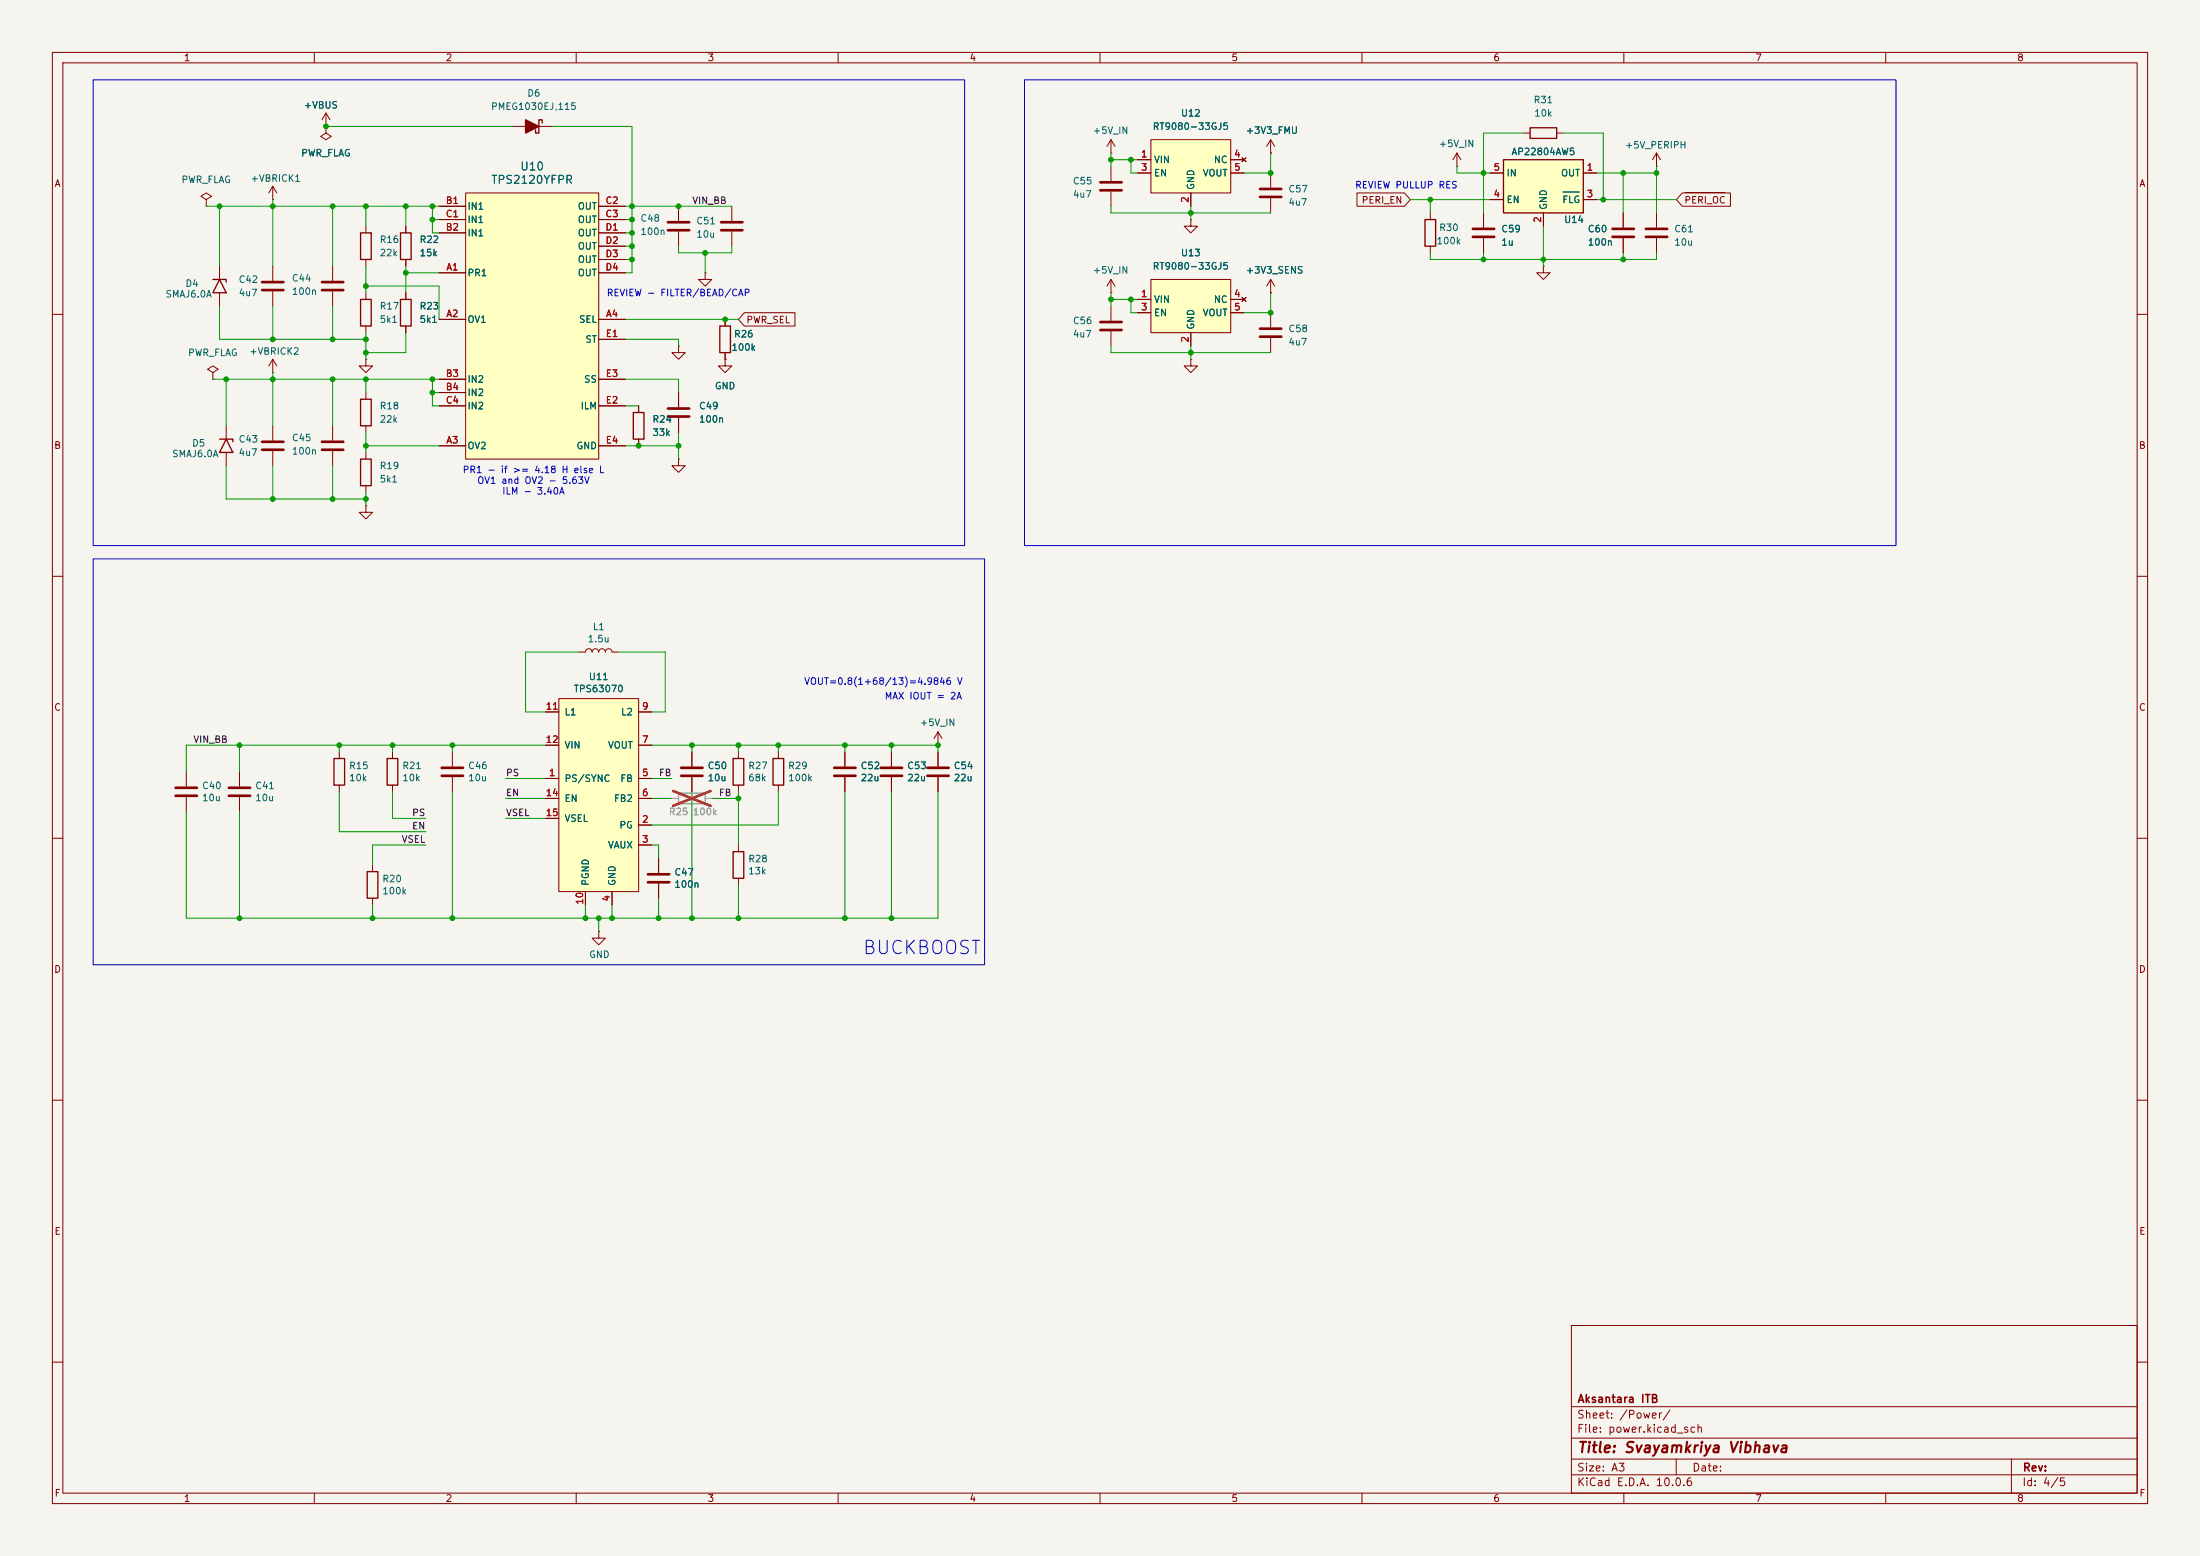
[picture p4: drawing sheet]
<svg xmlns="http://www.w3.org/2000/svg" width="420mm" height="297mm" viewBox="0 0 420 297" stroke-linecap="round" stroke-linejoin="round" font-family="sans-serif">
<path d="M0 0h420v297h-420z" fill="#f5f4ef" stroke="#f5f4ef" stroke-width=".19"/>
<g fill="none" stroke="#840000" stroke-width=".19">
<path d="M10 10h400v277h-400zM12 12h396v273h-396zM60 10v2M110 10v2M160 10v2M210 10v2M260 10v2M310 10v2M360 10v2M52.1 38.1h.1M52.1 35.6l-.8 1.2M52.1 35.6l.7 1.2"/>
<path d="M52.1 35.6v2.5M139.7 39.4v2.8M242.6 29.2h.1M242.6 26.7v2.5M242.6 33v2.8M242.6 37.8v2.8M242.6 26.7l-.8 1.2M242.6 26.7l.7 1.2M52.1 50.8v2.8M52.1 55.6v2.8M63.5 50.8v2.8M63.5 55.6v2.8"/>
<path d="M69.8 43.2v1.3M69.8 49.5v1.3M77.5 43.2v1.3M77.5 49.5v1.3M139.7 44.2v2.8M227.3 41.9v1.3h1.3l-1.3 1.3-1.2-1.3h1.2M227.3 41.9h.1M242.6 55.9h.1M242.6 53.3l-.8 1.3M242.6 53.3l.7 1.3M242.6 53.3v2.6M10 60h2"/>
<path d="M138.4 68.6v1.3h1.3l-1.3 1.2-1.2-1.2h1.2M138.4 68.6h.1M138.4 61v1.2M138.4 67.3v1.3M408 60h2M129.5 87.6v1.3h1.3l-1.3 1.3-1.2-1.3h1.2M129.5 87.6h.1M10 110h2M408 110h2M10 160h2M408 160h2M10 210h2"/>
<path d="M408 210h2M300 253h108v32h-108zM10 260h2M300 278.5h108M300 274.5h108M300 268.5h108M320 278.5v3M384 278.5v6.5M408 260h2M60 285v2M110 285v2M160 285v2"/>
<path d="M210 285v2M260 285v2M300 281.5h108M310 285v2M360 285v2"/>
</g>
<path d="M240.5 36.1h4.1M240.5 37.6h4.1M50 53.8h4.1M50 55.4h4.1M61.5 53.8h4M61.5 55.4h4M137.7 42.4h4M137.7 43.9h4" fill="none" stroke="#840000" stroke-width=".51"/>
<path d="M68.8 44.5h2.1v5h-2.1zM76.5 44.5h2v5h-2zM137.4 62.2h2v5.1h-2z" fill="none" stroke="#840000" stroke-width=".25"/>
<path d="M88.9 36.8h25.4v50.8h-25.4z" fill="#ffffc2"/>
<g fill="none" stroke="#840000" stroke-width=".19">
<path d="M39.4 38.1l1-.6-1-.7-1 .7 1 .6v1.3M39.4 39.4h.1M62.2 24.1h.1M62.2 21.6l-.7 1.3M62.2 21.6l.8 1.3M62.2 21.6v2.5M83.8 39.4h5.1M88.9 36.8h25.4v50.8h-25.4zM97.8 24.1h7.6M114.3 39.4h5.1M212.1 31.8v2.7M212.1 36.6v2.8"/>
<path d="M278.1 31.8h.1M278.1 29.2l-.7 1.3M278.1 29.2l.8 1.3M278.1 29.2v2.6M316.2 31.8h.1M316.2 29.2v2.6M316.2 29.2l.8 1.3M316.2 29.2l-.7 1.3M83.8 52.1h5.1M83.8 44.5h5.1M83.8 41.9h5.1M114.3 52.1h5.1"/>
<path d="M114.3 44.5h5.1M114.3 41.9h5.1M114.3 47h5.1M114.3 49.5h5.1M283.2 40.6v2.8M283.2 45.5v2.8M294.6 50.8v1.3h1.3l-1.3 1.2-1.2-1.2h1.2M294.6 50.8h.1M309.9 40.6v2.8M309.9 45.5v2.8M316.2 40.6v2.8M316.2 45.5v2.8"/>
<path d="M83.8 61h5.1M83.8 72.4h5.1M83.8 74.9h5.1M83.8 77.5h5.1M114.3 61h5.1M114.3 72.4h5.1M114.3 77.5h5.1M114.3 64.8h5.1M69.8 86.4v1.2M69.8 92.7v1.3M83.8 85.1h5.1M114.3 85.1h5.1"/>
</g>
<path d="M103.5 23.5v-.6h-.6v2.5h-.7v-.6M68.8 87.6h2.1v5.1h-2.1z" fill="none" stroke="#840000" stroke-width=".25"/>
<path d="M100.3 22.9l2.6 1.2-2.6 1.3z" fill="#840000" stroke="#840000" stroke-width=".25"/>
<path d="M210.1 34.8h4M210.1 36.3h4M281.2 43.7h4M281.2 45.2h4M307.8 43.7h4.1M307.8 45.2h4.1M314.2 43.7h4.1M314.2 45.2h4.1" fill="none" stroke="#840000" stroke-width=".51"/>
<path d="M287 30.5h15.3v10.1h-15.3z" fill="#ffffc2"/>
<path d="M287 30.5h15.3v10.1h-15.3zM292.1 24.4h5.1v2h-5.1zM40.6 53.3h2.6v.5M41.9 53.3l1.3 2.6h-2.6zM272 41.9h2.1v5.1h-2.1z" fill="none" stroke="#840000" stroke-width=".25"/>
<g fill="none" stroke="#840000" stroke-width=".19">
<path d="M212.1 29.2h.1M212.1 26.7v2.5M212.1 26.7l-.8 1.2M212.1 26.7l.8 1.2M284.5 33h2.5M284.5 38.1h2.5M290.8 25.4h1.3M297.2 25.4h1.2M302.3 33h2.5M302.3 38.1h2.5M41.9 50.8v2.5M41.9 55.9v2.5"/>
<path d="M212.1 58.4v2.8M242.6 59.7v2.8M273 40.6v1.3M273 47v1.3M294.6 40.6v2.6M212.1 63.2v2.8M227.3 68.6v1.3h1.3l-1.3 1.2-1.2-1.2h1.2M227.3 68.6h.1M242.6 64.5v2.8"/>
</g>
<path d="M298.4 36.7h3.1" fill="none" stroke="#006464" stroke-width=".19"/>
<path d="M210.1 61.5h4M210.1 63h4M240.5 62.7h4.1M240.5 64.3h4.1" fill="none" stroke="#840000" stroke-width=".51"/>
<path d="M219.7 26.7h15.2v10.1h-15.2z" fill="#ffffc2"/>
<path d="M217.2 30.5h2.5M217.2 33h2.5M219.7 26.7h15.2v10.1h-15.2zM227.3 36.8v2.6M234.9 30.5h2.6M234.9 33h2.6M237.1 30.1l.8 .8M237.9 30.1l-.8 .8" fill="none" stroke="#840000" stroke-width=".19"/>
<path d="M219.7 53.3h15.2v10.2h-15.2z" fill="#ffffc2"/>
<g fill="none" stroke="#840000" stroke-width=".19">
<path d="M212.1 55.9h.1M212.1 53.3l-.8 1.3M212.1 53.3l.8 1.3M212.1 53.3v2.6M217.2 57.2h2.5M217.2 59.7h2.5M219.7 53.3h15.2v10.2h-15.2zM234.9 57.2h2.6M234.9 59.7h2.6M237.1 56.8l.8 .7M237.9 56.8l-.8 .7M121.9 77.5v1.2"/>
<path d="M227.3 63.5v2.5M121.9 83.8v1.3M179.1 139.7v2.5M179.1 139.7l-.8 1.3M179.1 139.7l.7 1.3M132.1 143.5v2.8M132.1 148.3v2.8M179.1 142.2h.1M179.1 143.5v2.8M179.1 148.3v2.8"/>
</g>
<path d="M120.9 78.7h2v5.1h-2z" fill="none" stroke="#840000" stroke-width=".25"/>
<path d="M129.5 151.4h5.1v2h-5.1z" fill="none" stroke="#9c9b98" stroke-width=".25"/>
<path d="M128.3 152.4h1.2M134.6 152.4h1.3" fill="none" stroke="#9c9b98" stroke-width=".19"/>
<path d="M128.5 151l7.2 2.8M135.7 151l-7.2 2.8" fill="none" stroke="#e12e31" stroke-width=".46"/>
<path d="M130 146.6h4.1M130 148.1h4.1M177 146.6h4.1M177 148.1h4.1" fill="none" stroke="#840000" stroke-width=".51"/>
<path d="M106.7 133.4h15.2v36.8h-15.2z" fill="#ffffc2"/>
<g fill="none" stroke="#840000" stroke-width=".19">
<path d="M62.2 24.1v1.3l1 .6-1 .7-1-.7 1-.6M62.2 24.1h.1M83.8 39.4h5.1M114.3 39.4h5.1M129.5 39.4v2.8M217.2 33h2.5M217.2 30.5h2.5M227.3 36.8v2.6M234.9 33h2.6M234.9 30.5h2.6M237.1 30.1l.8 .8M237.9 30.1l-.8 .8"/>
<path d="M242.6 29.2h.1M259.1 36.8h9l1.1 1.3-1.1 1.3h-9zM284.5 33h2.5M284.5 38.1h2.5M302.3 33h2.5M302.3 38.1h2.5M321.2 36.8h9.1v2.6h-9.1l-1.2-1.3zM321.7 36.7h7.6M69.8 55.9v1.3M77.5 43.2v1.3M77.5 49.5v1.3M77.5 55.9v1.3"/>
<path d="M83.8 52.1h5.1M83.8 44.5h5.1M83.8 41.9h5.1M114.3 52.1h5.1M114.3 44.5h5.1M114.3 41.9h5.1M114.3 47h5.1M114.3 49.5h5.1M129.5 44.2v2.8M134.6 52.1v1.2h1.3l-1.3 1.3-1.3-1.3h1.3M134.6 52.1h.1M142.1 59.7h9.7v2.5h-9.7l-1.1-1.2z"/>
<path d="M217.2 57.2h2.5M217.2 59.7h2.5M234.9 57.2h2.6M234.9 59.7h2.6M237.1 56.8l.8 .7M237.9 56.8l-.8 .7M242.6 55.9h.1M283.2 40.6v2.8M283.2 45.5v2.8M294.6 40.6v2.6M309.9 40.6v2.8M309.9 45.5v2.8"/>
<path d="M40.6 71.1l1.1-.6-1.1-.6-1 .6 1 .6v1.3M40.6 72.4h.1M52.1 71.1h.1M52.1 68.6v2.5M52.1 68.6l-.8 1.3M52.1 68.6l.7 1.3M69.8 68.6v1.3h1.3l-1.3 1.2-1.2-1.2h1.2M69.8 68.6h.1M69.8 62.2v1.3M69.8 74.9v1.3M77.5 62.2v1.3M83.8 61h5.1"/>
<path d="M83.8 72.4h5.1M83.8 74.9h5.1M83.8 77.5h5.1M114.3 61h5.1M114.3 72.4h5.1M114.3 77.5h5.1M114.3 64.8h5.1M121.9 77.5v1.2M129.5 66v1.3h1.3l-1.3 1.3-1.2-1.3h1.2M129.5 66h.1M129.5 74.9v2.8M129.5 79.8v2.8"/>
<path d="M138.4 68.6h.1M138.4 61v1.2M138.4 67.3v1.3M227.3 63.5v2.5M43.2 81.3v2.5M43.2 86.4v2.5M52.1 81.3v2.8M52.1 86.1v2.8M63.5 81.3v2.8M63.5 86.1v2.8M69.8 96.5v1.3h1.3l-1.3 1.3-1.2-1.3h1.2M69.8 96.5h.1"/>
<path d="M69.8 81.3v1.3M83.8 85.1h5.1M114.3 85.1h5.1M121.9 83.8v1.3M104.1 135.9h2.6M106.7 133.4h15.2v36.8h-15.2zM110.5 124.5h1.3a.64 .64 0 0 1 .6-.7 .64 .64 0 0 1 .6 .7 .64 .64 0 0 1 .7-.7 .64 .64 0 0 1 .6 .7 .64 .64 0 0 1 .6-.7 .64 .64 0 0 1 .7 .7 .64 .64 0 0 1 .6-.7 .64 .64 0 0 1 .6 .7h1.3M121.9 135.9h2.6M35.6 147.3v2.8M35.6 152.1v2.8M45.7 147.3v2.8M45.7 152.1v2.8"/>
<path d="M64.8 143.5v1.3M64.8 149.9v1.2M74.9 143.5v1.3M74.9 149.9v1.2M86.4 143.5v2.8M86.4 148.3v2.8M104.1 148.6h2.6M104.1 152.4h2.6M104.1 142.2h2.6M104.1 156.2h2.6M121.9 148.6h2.6M121.9 157.5h2.6"/>
<path d="M121.9 152.4h2.6M121.9 142.2h2.6M132.1 143.5v2.8M132.1 148.3v2.8M141 143.5v1.3M141 149.9v1.2M148.6 143.5v1.3M148.6 149.9v1.2M161.3 143.5v2.8M161.3 148.3v2.8M170.2 143.5v2.8M170.2 148.3v2.8"/>
<path d="M179.1 143.5v2.8M179.1 148.3v2.8M71.1 165.1v1.3M71.1 171.5v1.2M111.8 170.2v2.5M114.3 177.8v1.3h1.3l-1.3 1.2-1.3-1.2h1.3M114.3 177.8h.1M116.8 170.2v2.5M121.9 161.3h2.6M125.7 163.8v2.8M125.7 168.7v2.8M141 161.3v1.3"/>
<path d="M141 167.6v1.3"/>
</g>
<g fill="none" stroke="#840000" stroke-width=".51">
<path d="M127.5 42.4h4.1M127.5 43.9h4.1M127.5 78h4.1M127.5 79.5h4.1M50 84.3h4.1M50 85.9h4.1M61.5 84.3h4M61.5 85.9h4M33.5 150.4h4.1M33.5 151.9h4.1M43.7 150.4h4.1M43.7 151.9h4.1"/>
<path d="M84.3 146.6h4.1M84.3 148.1h4.1M159.3 146.6h4M159.3 148.1h4M168.1 146.6h4.1M168.1 148.1h4.1M123.7 168.4h4.1M123.7 166.9h4.1"/>
</g>
<path d="M68.8 57.2h2.1v5h-2.1zM76.5 57.2h2v5h-2zM68.8 76.2h2.1v5.1h-2.1zM41.9 83.8h2.5v.5M43.2 83.8l1.2 2.6h-2.5zM63.8 144.8h2v5.1h-2zM73.9 144.8h2v5.1h-2zM140 144.8h2v5.1h-2zM147.6 144.8h2v5.1h-2zM70.1 166.4h2v5.1h-2zM140 162.6h2v5h-2z" fill="none" stroke="#840000" stroke-width=".25"/>
<g fill="none" stroke="#009600" stroke-width=".19">
<path d="M39.4 39.4h44.4M41.9 39.4v11.4M52.1 38.1v12.7M62.2 24.1h35.6M63.5 39.4v11.4M69.8 39.4v3.8M77.5 39.4v3.8M82.5 39.4v5.1h1.3M105.4 24.1h15.2v28h-1.2M119.4 39.4h20.3M212.1 29.2v2.6M212.1 39.4v1.2h30.5"/>
<path d="M212.1 30.5h5.1M215.9 30.5v2.5h1.3M227.3 39.4v2.5M242.6 29.2v3.8h-5.1M269.2 38.1h15.3M273 38.1v2.5M278.1 31.8v1.2h6.4M290.8 25.4h-7.6v15.2M298.4 25.4h7.7v12.7M304.8 33h11.4M304.8 38.1h15.2M309.9 33v7.6"/>
<path d="M316.2 31.8v8.8M41.9 58.4v6.4h27.9M52.1 58.4v6.4M63.5 58.4v6.4M69.8 50.8v5.1M69.8 54.6h14v6.4M77.5 52.1h6.3M77.5 50.8v5.1M82.5 41.9h1.3M119.4 41.9h1.2M119.4 44.5h1.2M119.4 49.5h1.2"/>
<path d="M119.4 47h1.2M129.5 47v1.3h10.2v-1.3M134.6 48.3v3.8M212.1 55.9v2.5M212.1 57.2h5.1M215.9 57.2v2.5h1.3M242.6 55.9v3.8h-5.1M273 48.3v1.2h43.2v-1.2M283.2 48.3v1.2M294.6 43.2v7.6M309.9 48.3v1.2M40.6 72.4h43.2"/>
<path d="M43.2 72.4v8.9M52.1 71.1v10.2M63.5 72.4v8.9M69.8 63.5v5.1M69.8 72.4v2.5M77.5 63.5v3.8h-7.7M82.5 72.4v5.1h1.3M82.5 74.9h1.3M119.4 72.4h10.1v2.5M119.4 64.8h10.1v1.2M119.4 77.5h2.5M119.4 61h21.6"/>
<path d="M212.1 66v1.3h30.5M227.3 66v2.6M43.2 88.9v6.4h26.6M52.1 88.9v6.4M63.5 88.9v6.4M69.8 82.6v3.8M69.8 94v2.5M69.8 85.1h14M119.4 85.1h10.1M129.5 82.6v5M110.5 124.5h-10.2v11.4h3.8M118.1 124.5h8.9v11.4h-2.5"/>
<path d="M45.7 142.2v5.1M45.7 154.9v20.4M64.8 151.1v7.7h16.5M64.8 142.2v1.3M74.9 151.1v5.1h6.4M74.9 142.2v1.3M86.4 142.2v1.3M86.4 151.1v24.2M96.5 152.4h7.6M96.5 148.6h7.6M96.5 156.2h7.6M104.1 142.2h-68.5v5.1"/>
<path d="M124.5 142.2h54.6v1.3M124.5 152.4h3.8M124.5 148.6h3.8M132.1 142.2v1.3M132.1 151.1v24.2M135.9 152.4h5.1M141 142.2v1.3M141 151.1v10.2M148.6 142.2v1.3M148.6 151.1v6.4h-24.1M161.3 142.2v1.3M161.3 151.1v24.2"/>
<path d="M170.2 142.2v1.3M170.2 151.1v24.2M179.1 151.1v24.2h-143.5v-20.4M71.1 172.7v2.6M81.3 161.3h-10.2v3.8M111.8 172.7v2.6M114.3 175.3v2.5M116.8 172.7v2.6M124.5 161.3h1.2v2.5M125.7 171.5v3.8M141 168.9v6.4"/>
</g>
<path d="M17.8 15.2h166.3v88.9h-166.3zM195.6 15.2h166.3v88.9h-166.3zM17.8 106.7h170.2v77.5h-170.2z" fill="none" stroke="#0000c2" stroke-width=".19"/>
<path d="M298.4 36.7h3.1" fill="none" stroke="#006464" stroke-width=".19"/>
<path d="M128.3 152.4h1.2M134.6 152.4h1.3" fill="none" stroke="#9c9b98" stroke-width=".19"/>
<path d="M128.5 151l7.2 2.8M135.7 151l-7.2 2.8" fill="none" stroke="#e12e31" stroke-width=".46"/>
<g fill="#009600" stroke="#009600" stroke-width=".19">
<circle cx="283.2" cy="49.5" r=".46"/>
<circle cx="316.2" cy="33" r=".46"/>
<circle cx="283.2" cy="33" r=".46"/>
<circle cx="309.9" cy="49.5" r=".46"/>
<circle cx="309.9" cy="33" r=".46"/>
<circle cx="294.6" cy="49.5" r=".46"/>
<circle cx="306.1" cy="38.1" r=".46"/>
<circle cx="170.2" cy="175.3" r=".46"/>
<circle cx="170.2" cy="142.2" r=".46"/>
<circle cx="148.6" cy="142.2" r=".46"/>
<circle cx="141" cy="175.3" r=".46"/>
<circle cx="120.6" cy="39.4" r=".46"/>
<circle cx="120.6" cy="44.5" r=".46"/>
<circle cx="215.9" cy="57.2" r=".46"/>
<circle cx="227.3" cy="67.3" r=".46"/>
<circle cx="212.1" cy="57.2" r=".46"/>
<circle cx="120.6" cy="49.5" r=".46"/>
<circle cx="242.6" cy="59.7" r=".46"/>
<circle cx="242.6" cy="33" r=".46"/>
<circle cx="273" cy="38.1" r=".46"/>
<circle cx="215.9" cy="30.5" r=".46"/>
<circle cx="227.3" cy="40.6" r=".46"/>
<circle cx="212.1" cy="30.5" r=".46"/>
<circle cx="82.5" cy="39.4" r=".46"/>
<circle cx="82.5" cy="41.9" r=".46"/>
<circle cx="74.9" cy="142.2" r=".46"/>
<circle cx="64.8" cy="142.2" r=".46"/>
<circle cx="45.7" cy="142.2" r=".46"/>
<circle cx="86.4" cy="142.2" r=".46"/>
<circle cx="69.8" cy="95.3" r=".46"/>
<circle cx="71.1" cy="175.3" r=".46"/>
<circle cx="45.7" cy="175.3" r=".46"/>
<circle cx="86.4" cy="175.3" r=".46"/>
<circle cx="69.8" cy="54.6" r=".46"/>
<circle cx="63.5" cy="64.8" r=".46"/>
<circle cx="69.8" cy="64.8" r=".46"/>
<circle cx="77.5" cy="52.1" r=".46"/>
<circle cx="62.2" cy="24.1" r=".46"/>
<circle cx="41.9" cy="39.4" r=".46"/>
<circle cx="52.1" cy="39.4" r=".46"/>
<circle cx="82.5" cy="72.4" r=".46"/>
<circle cx="52.1" cy="64.8" r=".46"/>
<circle cx="77.5" cy="39.4" r=".46"/>
<circle cx="69.8" cy="39.4" r=".46"/>
<circle cx="63.5" cy="39.4" r=".46"/>
<circle cx="69.8" cy="85.1" r=".46"/>
<circle cx="69.8" cy="67.3" r=".46"/>
<circle cx="69.8" cy="72.4" r=".46"/>
<circle cx="63.5" cy="72.4" r=".46"/>
<circle cx="63.5" cy="95.3" r=".46"/>
<circle cx="52.1" cy="95.3" r=".46"/>
<circle cx="43.2" cy="72.4" r=".46"/>
<circle cx="52.1" cy="72.4" r=".46"/>
<circle cx="125.7" cy="175.3" r=".46"/>
<circle cx="132.1" cy="175.3" r=".46"/>
<circle cx="111.8" cy="175.3" r=".46"/>
<circle cx="132.1" cy="142.2" r=".46"/>
<circle cx="116.8" cy="175.3" r=".46"/>
<circle cx="114.3" cy="175.3" r=".46"/>
<circle cx="179.1" cy="142.2" r=".46"/>
<circle cx="161.3" cy="175.3" r=".46"/>
<circle cx="141" cy="142.2" r=".46"/>
<circle cx="141" cy="152.4" r=".46"/>
<circle cx="161.3" cy="142.2" r=".46"/>
<circle cx="129.5" cy="85.1" r=".46"/>
<circle cx="121.9" cy="85.1" r=".46"/>
<circle cx="120.6" cy="41.9" r=".46"/>
<circle cx="134.6" cy="48.3" r=".46"/>
<circle cx="120.6" cy="47" r=".46"/>
<circle cx="129.5" cy="39.4" r=".46"/>
<circle cx="138.4" cy="61" r=".46"/>
<circle cx="82.5" cy="74.9" r=".46"/>
</g>
<text font-size="2.5" fill="#0000c2" x="164.5" y="182.8">BUCKBOOST</text>
<text font-size="2" fill="#840000" x="301" y="277.8">Title: Svayamkriya Vibhava</text>
<g font-size="1.5" fill="#006464">
<text x="93.6" y="35.4">TPS2120YFPR</text>
<text x="99.2" y="32.9">U10</text>
</g>
<g font-size="1.5" fill="#840000">
<text x="301" y="268.1">Aksantara ITB</text>
<text x="300.9" y="273.8">File: power.kicad_sch</text>
<text x="300.9" y="271.1">Sheet: /Power/</text>
<text x="300.9" y="281.2">Size: A3</text>
<text x="322.9" y="281.2">Date:</text>
<text x="386" y="281.2">Rev:</text>
<text x="300.9" y="284">KiCad E.D.A. 10.0.6</text>
<text x="385.9" y="284">Id: 4/5</text>
</g>
<g font-size="1.3" fill="#840000">
<text x="35" y="12">1</text>
<text x="85" y="12">2</text>
<text x="135" y="12">3</text>
<text x="185" y="12">4</text>
<text x="235" y="12">5</text>
<text x="285" y="12">6</text>
<text x="335" y="12">7</text>
<text x="385" y="12">8</text>
<text x="10.3" y="36">A</text>
<text x="408.3" y="36">A</text>
<text x="259.8" y="39.2">PERI_EN</text>
<text x="321.4" y="39.2">PERI_OC</text>
<text x="142.4" y="62">PWR_SEL</text>
<text x="10.2" y="86">B</text>
<text x="408.2" y="86">B</text>
<text x="10.2" y="136">C</text>
<text x="408.2" y="136">C</text>
<text x="10.2" y="186">D</text>
<text x="408.2" y="186">D</text>
<text x="10.3" y="236">E</text>
<text x="408.3" y="236">E</text>
<text x="10.3" y="286">F</text>
<text x="35" y="287">1</text>
<text x="85" y="287">2</text>
<text x="135" y="287">3</text>
<text x="185" y="287">4</text>
<text x="235" y="287">5</text>
<text x="285" y="287">6</text>
<text x="335" y="287">7</text>
<text x="385" y="287">8</text>
<text x="408.3" y="286">F</text>
</g>
<g font-size="1.3" fill="#006464">
<text x="57.9" y="21">+VBUS</text>
<text x="93.6" y="21.3">PMEG1030EJ,115</text>
<text x="100.6" y="18.7">D6</text>
<text x="225.3" y="22.6">U12</text>
<text x="292.7" y="20">R31</text>
<text x="292.8" y="22.6">10k</text>
<text x="208.5" y="25.9">+5V_IN</text>
<text x="219.9" y="25.1">RT9080-33GJ5</text>
<text x="237.7" y="25.9">+3V3_FMU</text>
<text x="274.6" y="28.4">+5V_IN</text>
<text x="288.4" y="29.9">AP22804AW5</text>
<text x="310.1" y="28.6">+5V_PERIPH</text>
<text x="34.5" y="35.3">PWR_FLAG</text>
<text x="47.7" y="35">+VBRICK1</text>
<text x="57.4" y="30.2">PWR_FLAG</text>
<text x="204.7" y="35.5">C55</text>
<text x="220.2" y="31.4">VIN</text>
<text x="220.2" y="34">EN</text>
<text x="229.5" y="34">VOUT</text>
<text x="231.6" y="31.4">NC</text>
<text x="287.5" y="34">IN</text>
<text x="297.9" y="34">OUT</text>
<text x="89.1" y="40.3">IN1</text>
<text x="110.2" y="40.3">OUT</text>
<text x="204.7" y="38">4u7</text>
<text x="228.3" y="36.3" transform="rotate(-90 228.3 36.3)">GND</text>
<text x="245.9" y="37">C57</text>
<text x="245.9" y="39.6">4u7</text>
<text x="287.5" y="39.1">EN</text>
<text x="295.6" y="40.2" transform="rotate(-90 295.6 40.2)">GND</text>
<text x="298.1" y="39.1">FLG</text>
<text x="72.4" y="46.7">R16</text>
<text x="80" y="46.7">R22</text>
<text x="89.1" y="45.4">IN1</text>
<text x="89.1" y="42.9">IN1</text>
<text x="110.2" y="42.9">OUT</text>
<text x="110.2" y="45.4">OUT</text>
<text x="110.2" y="48">OUT</text>
<text x="122.2" y="42.6">C48</text>
<text x="122.2" y="45.2">100n</text>
<text x="132.8" y="43.1">C51</text>
<text x="132.8" y="45.7">10u</text>
<text x="274.2" y="46.9">100k</text>
<text x="274.6" y="44.4">R30</text>
<text x="286.5" y="44.7">C59</text>
<text x="286.5" y="47.2">1u</text>
<text x="298.5" y="42.9">U14</text>
<text x="303" y="44.7">C60</text>
<text x="303" y="47.2">100n</text>
<text x="319.5" y="44.7">C61</text>
<text x="319.5" y="47.2">10u</text>
<text x="72.4" y="49.2">22k</text>
<text x="80" y="49.2">15k</text>
<text x="89.1" y="53">PR1</text>
<text x="110.2" y="50.5">OUT</text>
<text x="110.2" y="53">OUT</text>
<text x="208.5" y="52.5">+5V_IN</text>
<text x="219.9" y="51.8">RT9080-33GJ5</text>
<text x="225.3" y="49.2">U13</text>
<text x="237.7" y="52.5">+3V3_SENS</text>
<text x="31.5" y="57.1">SMAJ6.0A</text>
<text x="35.3" y="55.1">D4</text>
<text x="45.5" y="54.3">C42</text>
<text x="45.5" y="56.8">4u7</text>
<text x="55.6" y="54">C44</text>
<text x="55.6" y="56.6">100n</text>
<text x="72.4" y="59.4">R17</text>
<text x="80" y="59.4">R23</text>
<text x="220.2" y="58.1">VIN</text>
<text x="231.6" y="58.1">NC</text>
<text x="72.4" y="61.9">5k1</text>
<text x="80" y="61.9">5k1</text>
<text x="89.1" y="61.9">OV1</text>
<text x="110.4" y="61.9">SEL</text>
<text x="111.6" y="65.7">ST</text>
<text x="140" y="64.7">R26</text>
<text x="204.7" y="62.2">C56</text>
<text x="204.7" y="64.7">4u7</text>
<text x="220.2" y="60.7">EN</text>
<text x="228.3" y="63" transform="rotate(-90 228.3 63)">GND</text>
<text x="229.5" y="60.7">VOUT</text>
<text x="245.9" y="63.7">C58</text>
<text x="35.8" y="68.3">PWR_FLAG</text>
<text x="47.5" y="68">+VBRICK2</text>
<text x="139.5" y="67.3">100k</text>
<text x="245.9" y="66.2">4u7</text>
<text x="89.1" y="73.4">IN2</text>
<text x="89.1" y="75.9">IN2</text>
<text x="111.4" y="73.4">SS</text>
<text x="136.4" y="74.6">GND</text>
<text x="72.4" y="78.4">R18</text>
<text x="72.4" y="81">22k</text>
<text x="89.1" y="78.4">IN2</text>
<text x="110.7" y="78.4">ILM</text>
<text x="124.4" y="81">R24</text>
<text x="124.4" y="83.5">33k</text>
<text x="133.3" y="78.4">C49</text>
<text x="133.3" y="81">100n</text>
<text x="32.8" y="87.6">SMAJ6.0A</text>
<text x="36.6" y="85.5">D5</text>
<text x="45.5" y="84.8">C43</text>
<text x="45.5" y="87.3">4u7</text>
<text x="55.6" y="84.5">C45</text>
<text x="55.6" y="87.1">100n</text>
<text x="72.4" y="89.9">R19</text>
<text x="89.1" y="86.1">OV2</text>
<text x="109.9" y="86.1">GND</text>
<text x="72.4" y="92.4">5k1</text>
<text x="112.1" y="122.9">1.5u</text>
<text x="113.1" y="120.6">L1</text>
<text x="112.3" y="130.1">U11</text>
<text x="107.7" y="136.9">L1</text>
<text x="109.4" y="132.4">TPS63070</text>
<text x="118.4" y="136.9">L2</text>
<text x="107.7" y="143.2">VIN</text>
<text x="116" y="143.2">VOUT</text>
<text x="175.5" y="138.9">+5V_IN</text>
<text x="66.5" y="147.1">R15</text>
<text x="66.5" y="149.4">10k</text>
<text x="76.7" y="147.1">R21</text>
<text x="76.7" y="149.4">10k</text>
<text x="89.3" y="147.1">C46</text>
<text x="89.3" y="149.4">10u</text>
<text x="107.7" y="149.6">PS/SYNC</text>
<text x="118.3" y="149.6">FB</text>
<text x="135" y="147.1">C50</text>
<text x="135" y="149.4">10u</text>
<text x="142.7" y="147.1">R27</text>
<text x="142.7" y="149.4">68k</text>
<text x="150.4" y="147.1">R29</text>
<text x="150.4" y="149.4">100k</text>
<text x="164.2" y="147.1">C52</text>
<text x="164.2" y="149.4">22u</text>
<text x="173.1" y="147.1">C53</text>
<text x="173.1" y="149.4">22u</text>
<text x="182" y="147.1">C54</text>
<text x="182" y="149.4">22u</text>
<text x="38.5" y="150.9">C40</text>
<text x="38.5" y="153.2">10u</text>
<text x="48.6" y="150.9">C41</text>
<text x="48.6" y="153.2">10u</text>
<text x="107.7" y="153.4">EN</text>
<text x="117.1" y="153.4">FB2</text>
<text x="107.7" y="157.2">VSEL</text>
<text x="118.1" y="158.4">PG</text>
<text x="116" y="162.3">VAUX</text>
<text x="128.6" y="167.4">C47</text>
<text x="142.7" y="164.9">R28</text>
<text x="142.7" y="167.2">13k</text>
<text x="72.9" y="168.7">R20</text>
<text x="72.9" y="171">100k</text>
<text x="112.7" y="169.2" transform="rotate(-90 112.7 169.2)">PGND</text>
<text x="117.8" y="169.2" transform="rotate(-90 117.8 169.2)">GND</text>
<text x="128.6" y="169.7">100n</text>
<text x="112.4" y="183.2">GND</text>
</g>
<g font-size="1.3" fill="#a90000">
<text x="217.7" y="30.3">1</text>
<text x="217.7" y="32.9">3</text>
<text x="235.5" y="30.3">4</text>
<text x="235.5" y="32.9">5</text>
<text x="285" y="32.9">5</text>
<text x="302.8" y="32.9">1</text>
<text x="85" y="39.2">B1</text>
<text x="85" y="41.8">C1</text>
<text x="115.5" y="39.2">C2</text>
<text x="115.5" y="41.8">C3</text>
<text x="227.2" y="38.8" transform="rotate(-90 227.2 38.8)">2</text>
<text x="285" y="38">4</text>
<text x="302.8" y="38">3</text>
<text x="85" y="44.3">B2</text>
<text x="115.5" y="44.3">D1</text>
<text x="115.5" y="46.9">D2</text>
<text x="294.5" y="42.6" transform="rotate(-90 294.5 42.6)">2</text>
<text x="85.1" y="51.9">A1</text>
<text x="115.5" y="49.4">D3</text>
<text x="115.5" y="51.9">D4</text>
<text x="217.7" y="57">1</text>
<text x="217.7" y="59.6">3</text>
<text x="235.5" y="57">4</text>
<text x="235.5" y="59.6">5</text>
<text x="85.1" y="60.8">A2</text>
<text x="115.5" y="64.6">E1</text>
<text x="115.6" y="60.8">A4</text>
<text x="227.2" y="65.5" transform="rotate(-90 227.2 65.5)">2</text>
<text x="85" y="72.3">B3</text>
<text x="85" y="74.8">B4</text>
<text x="85" y="77.3">C4</text>
<text x="115.5" y="77.3">E2</text>
<text x="115.5" y="72.3">E3</text>
<text x="85.1" y="85">A3</text>
<text x="115.5" y="85">E4</text>
<text x="104.1" y="135.8">11</text>
<text x="122.5" y="135.8">9</text>
<text x="104.1" y="142.1">12</text>
<text x="122.5" y="142.1">7</text>
<text x="104.7" y="148.5">1</text>
<text x="122.5" y="148.5">5</text>
<text x="104.1" y="152.3">14</text>
<text x="122.5" y="152.3">6</text>
<text x="104.1" y="156.1">15</text>
<text x="122.5" y="157.3">2</text>
<text x="122.5" y="161.2">3</text>
<text x="111.6" y="172.8" transform="rotate(-90 111.6 172.8)">10</text>
<text x="116.7" y="172.2" transform="rotate(-90 116.7 172.2)">4</text>
</g>
<g font-size="1.3" fill="#0f0f0f">
<text x="132.1" y="39.2">VIN_BB</text>
<text x="36.8" y="142.1">VIN_BB</text>
<text x="96.5" y="148.5">PS</text>
<text x="125.7" y="148.5">FB</text>
<text x="96.5" y="152.3">EN</text>
<text x="137.1" y="152.3">FB</text>
<text x="76.6" y="161.2">VSEL</text>
<text x="78.6" y="158.6">EN</text>
<text x="78.6" y="156.1">PS</text>
<text x="96.5" y="156.1">VSEL</text>
</g>
<g font-size="1.3" fill="#0000c2">
<text x="258.6" y="36.3">REVIEW PULLUP RES</text>
<text x="115.7" y="56.8">REVIEW - FILTER/BEAD/CAP</text>
<text x="88.2" y="90.6">PR1 - if &gt;= 4.18 H else L</text>
<text x="91" y="92.7">OV1 and OV2 - 5.63V</text>
<text x="95.8" y="94.7">ILM - 3.40A</text>
<text x="153.4" y="131">VOUT​=0.8(1+68/13)=4.9846 V​</text>
<text x="168.8" y="133.8">MAX IOUT = 2A</text>
</g>
<g font-size="1.3" fill="#939391">
<text x="127.6" y="155.9">R25</text>
<text x="132.2" y="155.9">100k</text>
</g>
</svg>
